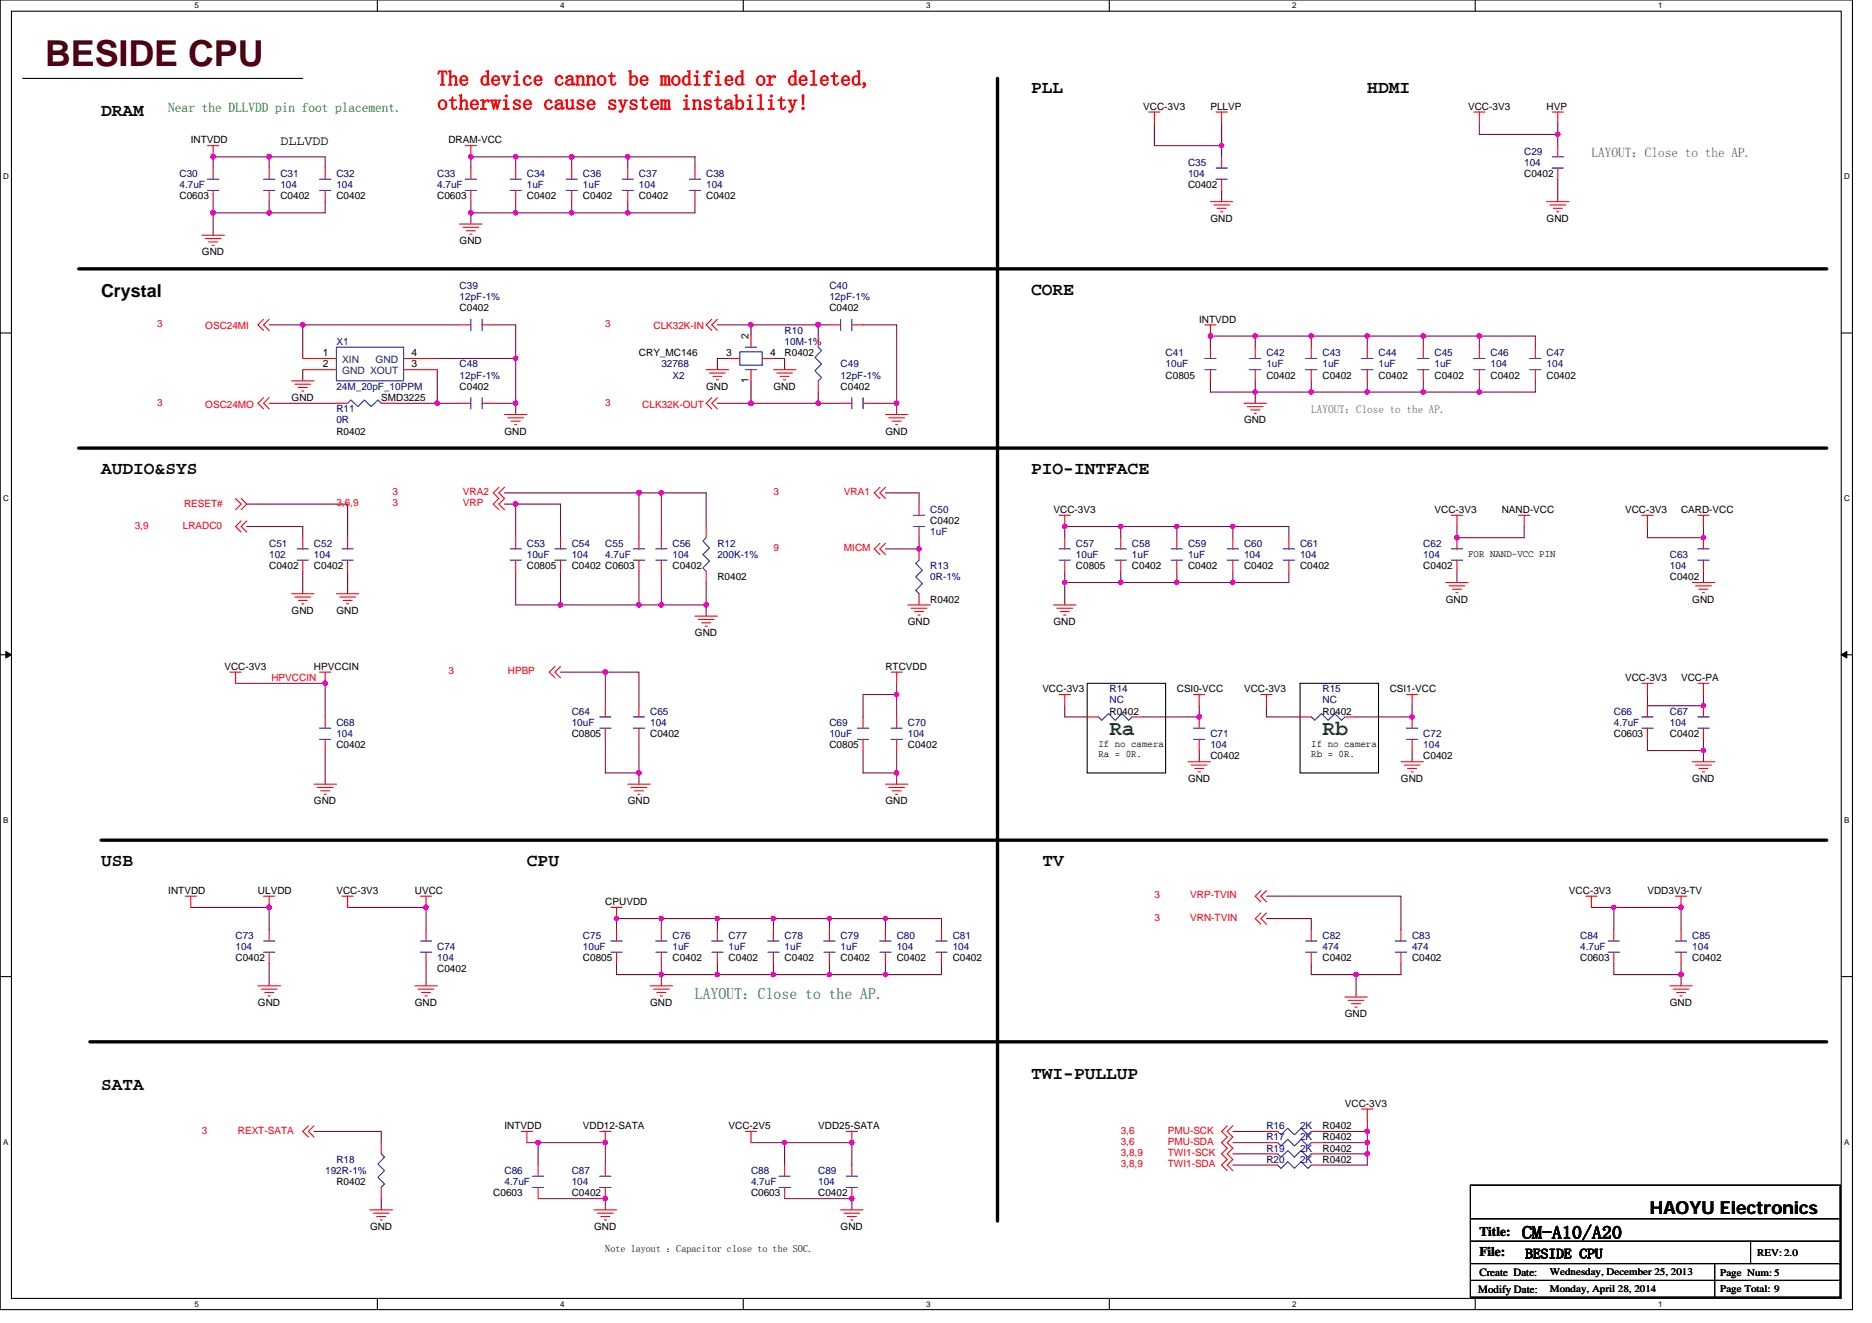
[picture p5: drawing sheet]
<svg xmlns="http://www.w3.org/2000/svg" width="297mm" height="210mm" viewBox="0 0 297 210" stroke-linecap="round" stroke-linejoin="round" font-family="sans-serif">
<path d="M0 0h293.9v207.9h-293.9zM1.8 1.8h290.4v204.3h-290.4z" fill="none" stroke="#000" stroke-width=".17"/>
<g fill="#fff">
<path d="M30.8 .2h.7v1.4h-.7z"/>
<path d="M30.8 206.3h.7v1.4h-.7z"/>
</g>
<path d="M59.9 0v1.8M59.9 206.1v1.8" fill="none" stroke="#000" stroke-width=".17"/>
<g fill="#fff">
<path d="M88.9 .2h.7v1.4h-.7z"/>
<path d="M88.9 206.3h.7v1.4h-.7z"/>
</g>
<path d="M117.9 0v1.8M117.9 206.1v1.8" fill="none" stroke="#000" stroke-width=".17"/>
<g fill="#fff">
<path d="M147 .2h.7v1.4h-.7z"/>
<path d="M147 206.3h.7v1.4h-.7z"/>
</g>
<path d="M176 0v1.8M176 206.1v1.8" fill="none" stroke="#000" stroke-width=".17"/>
<g fill="#fff">
<path d="M205 .2h.7v1.4h-.7z"/>
<path d="M205 206.3h.7v1.4h-.7z"/>
</g>
<path d="M234.1 0v1.8M234.1 206.1v1.8" fill="none" stroke="#000" stroke-width=".17"/>
<g fill="#fff">
<path d="M263.1 .2h.7v1.4h-.7z"/>
<path d="M263.1 206.3h.7v1.4h-.7z"/>
<path d="M.5 27.3h.9v1.4h-.9z"/>
<path d="M292.6 27.3h.9v1.4h-.9z"/>
<path d="M.5 78.4h.9v1.4h-.9z"/>
<path d="M292.6 78.4h.9v1.4h-.9z"/>
</g>
<path d="M0 52.9h1.8M292.2 52.9h1.7" fill="none" stroke="#000" stroke-width=".17"/>
<g fill="#fff">
<path d="M.5 129.5h.8v1.4h-.8z"/>
<path d="M292.6 129.5h.9v1.4h-.9z"/>
</g>
<path d="M0 103.9h1.8M292.2 103.9h1.7" fill="none" stroke="#000" stroke-width=".17"/>
<path d="M.9 103.4l.9 .5-.9 .5zM292.2 103.9l.8-.5v1z" fill="#000" stroke="#000" stroke-width=".16"/>
<g fill="#fff">
<path d="M.5 180.5h.8v1.4h-.8z"/>
<path d="M292.6 180.5h.9v1.4h-.9z"/>
</g>
<path d="M3.6 12.4h44.4M172.5 108.5h12.5v14.2h-12.5zM206.3 108.5h12.4v14.2h-12.4zM0 155h1.8M292.2 155h1.7M233.3 193.4h58.7M233.3 197h58.7M233.3 188.1h58.7v17.8h-58.7zM277.8 197v3.6M233.3 200.6h58.7M233.3 203.2h58.7M272.1 200.6v5.3" fill="none" stroke="#000" stroke-width=".17"/>
<path d="M158.3 12.4v181.4M12.5 42.7h277.4M12.5 71.1h277.4M16 133.3h273.9M14.3 165.4h275.6" fill="none" stroke="#000" stroke-width=".53"/>
<g fill="none" stroke="#800040" stroke-width=".17">
<path d="M193.8 19.6v3.5h-10.6v-3.5M234.7 19.6v1.7h12.5M247.2 19.6v1.7M33.8 33.8v3.5M33.8 33.8h8.9M33.8 32v1.8M42.7 24.9h8.9v1.8M42.7 32v1.8M42.7 24.9v1.8M42.7 24.9h-8.9v1.8M51.6 32v1.8h-8.9M74.7 32v1.8"/>
<path d="M74.7 33.8v1.8M74.7 33.8h7.1M81.8 33.8h8.9M81.8 24.9v1.8M81.8 24.9h-7.1v1.8M81.8 32v1.8M81.8 24.9h8.9M90.7 24.9v1.8M90.7 32v1.8M90.7 33.8h8.9M90.7 24.9h8.9M99.6 24.9h10.7v1.8"/>
<path d="M99.6 24.9v1.8M99.6 32v1.8M110.3 32v1.8h-10.7M193.8 23.1v1.8M193.8 30.2v1.8M247.2 21.3v1.8M247.2 28.4v3.6M42.7 51.6h5.3M48 51.6h24.9M48 58.7v1.8M48 51.6v5.3M69.4 56.9h12.4"/>
<path d="M69.4 58.7v5.3M78.3 51.6h3.5v5.3M81.8 56.9v7.1M113.8 51.6h5.4M115.6 56.9h-1.8v1.8M119.2 51.6h10.6M119.2 51.6v1.7M122.7 56.9h1.8v1.8M129.8 51.6v1.7M129.8 51.6h1.8M136.9 51.6h5.4v12.4M192.1 55.1v-1.8h7.1v1.8"/>
<path d="M199.2 53.3h8.9M208.1 53.3h8.9M208.1 53.3v1.8M217 53.3h8.8M217 53.3v1.8M225.8 53.3v1.8M225.8 53.3h8.9M234.7 53.3v1.8M234.7 53.3h8.9v1.8M42.7 64h10.7M62.3 64h7.1M69.4 64h3.5"/>
<path d="M78.3 64h3.5M80 78.2h21.4M81.8 64v1.8M101.4 78.2h3.5M101.4 78.2v7.1M104.9 78.2h7.2v5.4M104.9 78.2v7.1M113.8 64h5.4M119.2 60.5v3.5M119.2 64h10.6M129.8 64h3.6M129.8 62.2v1.8"/>
<path d="M138.7 64h3.6M140.5 78.2h5.3v1.8M142.3 64v1.8M192.1 60.5v1.7h7.1M199.2 62.2v1.8M199.2 60.5v1.7M199.2 62.2h8.9M208.1 62.2h8.9M208.1 60.5v1.7M217 62.2h8.8M217 60.5v1.7M225.8 60.5v1.7"/>
<path d="M225.8 62.2h8.9M234.7 60.5v1.7M243.6 60.5v1.7h-8.9M39.2 83.6h8.8v1.7M39.2 80h16v5.3M48 90.7v3.5M55.2 90.7v3.5M80 80h1.8M81.8 80v5.3M81.8 90.7v5.3h7.1M81.8 80h7.1v5.3M88.9 96h12.5"/>
<path d="M88.9 90.7v5.3M101.4 90.7v5.3M101.4 96h3.5M104.9 96h7.2M104.9 90.7v5.3M112.1 92.5v3.5M112.1 96v1.8M145.8 85.3v1.8h-5.3M168.9 90.7v1.8M168.9 92.5v3.5M168.9 92.5h8.9M177.8 90.7v1.8"/>
<path d="M177.8 83.6h8.9M177.8 92.5h8.9M177.8 83.6v1.7M177.8 83.6h-8.9v1.7M186.7 83.6h8.9M186.7 92.5h8.9M186.7 83.6v1.7M186.7 90.7v1.8M195.6 83.6v1.7M195.6 90.7v1.8M195.6 83.6h8.9v1.7M204.5 90.7v1.8h-8.9"/>
<path d="M231.2 83.6v1.7h10.6v-1.7M231.2 90.7v1.8M261.4 83.6v1.7h8.9v-1.7M270.3 90.7v1.8M37.4 108.5h14.2v5.3M51.6 119.1v5.4M88.9 106.7h7.2M96.1 106.7h5.3v5.3M96.1 106.7v5.3M96.1 117.3v5.4h5.3M101.4 117.3v5.4M136.9 119.1v3.6h5.4"/>
<path d="M142.3 110.2v3.6M142.3 108.5v1.7M142.3 119.1v3.6M142.3 110.2h-5.4v3.6M168.9 112v1.8h3.6M190.3 119.1v1.8M190.3 112v1.8h-8.9M201 112v1.8h5.3M224.1 119.1v1.8M224.1 112v1.8h-8.9M261.4 117.3v1.8h8.9v-1.8M270.3 119.1v1.8"/>
<path d="M270.3 110.2v1.8h-8.9v-1.8M101.4 122.7v1.8M142.3 122.7v1.8M30.3 144h12.4v3.6M42.7 152.9v3.6M55.2 144h12.4v3.6M67.6 152.9v3.6M97.8 152.9v1.8h7.1M97.8 147.6v-1.8h7.1v1.8M104.9 152.9v1.8M104.9 145.8h8.9M104.9 154.7h8.9"/>
<path d="M104.9 154.7v1.8M113.8 145.8v1.8M113.8 152.9v1.8M113.8 145.8h8.9M113.8 154.7h8.9M122.7 145.8h8.9M122.7 145.8v1.8M122.7 152.9v1.8M122.7 154.7h8.9M131.6 145.8v1.8M131.6 152.9v1.8M131.6 154.7h8.9"/>
<path d="M131.6 145.8h8.9v1.8M140.5 152.9v1.8M140.5 145.8h8.9v1.8M149.4 152.9v1.8h-8.9M201 145.8h7.1v1.8M201 142.2h21.3v5.4M208.1 152.9v1.8h7.1M215.2 154.7v3.5M222.3 152.9v1.8h-7.1M252.5 144h3.6v3.6M256.1 144h10.6v3.6M256.1 152.9v1.8h10.6"/>
<path d="M266.7 154.7v1.8M266.7 152.9v1.8M49.8 179.6h10.7v1.8M195.6 179.6h5.4M209.8 179.6h7.2M217 177.8v1.8M217 179.6v1.8M60.5 190.2v1.8M83.6 181.4h1.8M85.4 181.4v3.5M85.4 190.2h10.7v1.8M85.4 181.4h10.7v3.5"/>
<path d="M119.2 181.4h5.3M124.5 190.2h10.7v1.8M124.5 181.4h10.7v3.5M124.5 181.4v3.5M195.6 183.1h5.4M195.6 181.4h5.4M195.6 184.9h5.4M209.8 183.1h7.2M209.8 181.4h7.2M217 181.4v1.7M217 183.1v1.8h-7.2"/>
</g>
<g fill="#f0f" stroke="#f0f" stroke-width=".17">
<circle cx="90.7" cy="33.8" r=".35"/>
<circle cx="99.6" cy="33.8" r=".35"/>
<circle cx="81.8" cy="33.8" r=".35"/>
<circle cx="112" cy="96" r=".35"/>
<circle cx="104.9" cy="96" r=".35"/>
<circle cx="90.7" cy="24.9" r=".35"/>
<circle cx="81.8" cy="24.9" r=".35"/>
<circle cx="42.7" cy="33.8" r=".35"/>
<circle cx="67.6" cy="144" r=".35"/>
<circle cx="101.4" cy="96" r=".35"/>
<circle cx="142.3" cy="64" r=".35"/>
<circle cx="119.2" cy="64" r=".35"/>
<circle cx="129.8" cy="51.5" r=".35"/>
<circle cx="119.2" cy="51.5" r=".35"/>
<circle cx="129.8" cy="64" r=".35"/>
<circle cx="104.9" cy="78.2" r=".35"/>
<circle cx="101.4" cy="78.2" r=".35"/>
<circle cx="42.7" cy="144" r=".35"/>
<circle cx="88.9" cy="96" r=".35"/>
<circle cx="51.6" cy="108.4" r=".35"/>
<circle cx="193.8" cy="23.1" r=".35"/>
<circle cx="234.7" cy="53.3" r=".35"/>
<circle cx="216.9" cy="53.3" r=".35"/>
<circle cx="208.1" cy="53.3" r=".35"/>
<circle cx="225.8" cy="53.3" r=".35"/>
<circle cx="199.2" cy="53.3" r=".35"/>
<circle cx="234.7" cy="62.2" r=".35"/>
<circle cx="225.8" cy="62.2" r=".35"/>
<circle cx="216.9" cy="62.2" r=".35"/>
<circle cx="208.1" cy="62.2" r=".35"/>
<circle cx="199.2" cy="62.2" r=".35"/>
<circle cx="33.8" cy="33.8" r=".35"/>
<circle cx="42.7" cy="24.9" r=".35"/>
<circle cx="33.8" cy="24.9" r=".35"/>
<circle cx="186.7" cy="83.6" r=".35"/>
<circle cx="195.6" cy="83.6" r=".35"/>
<circle cx="168.9" cy="83.6" r=".35"/>
<circle cx="177.8" cy="83.6" r=".35"/>
<circle cx="168.9" cy="92.4" r=".35"/>
<circle cx="195.6" cy="92.4" r=".35"/>
<circle cx="177.8" cy="92.4" r=".35"/>
<circle cx="186.7" cy="92.4" r=".35"/>
<circle cx="99.6" cy="24.9" r=".35"/>
<circle cx="81.8" cy="80" r=".35"/>
<circle cx="122.7" cy="145.8" r=".35"/>
<circle cx="113.8" cy="145.8" r=".35"/>
<circle cx="104.9" cy="145.8" r=".35"/>
<circle cx="122.7" cy="154.7" r=".35"/>
<circle cx="113.8" cy="154.7" r=".35"/>
<circle cx="104.9" cy="154.7" r=".35"/>
<circle cx="140.5" cy="145.8" r=".35"/>
<circle cx="140.5" cy="154.7" r=".35"/>
<circle cx="131.6" cy="154.7" r=".35"/>
<circle cx="131.6" cy="145.8" r=".35"/>
<circle cx="266.7" cy="154.7" r=".35"/>
<circle cx="266.7" cy="144" r=".35"/>
<circle cx="256.1" cy="144" r=".35"/>
<circle cx="81.8" cy="56.9" r=".35"/>
<circle cx="69.4" cy="64" r=".35"/>
<circle cx="48" cy="51.5" r=".35"/>
<circle cx="81.8" cy="64" r=".35"/>
<circle cx="97.8" cy="145.8" r=".35"/>
<circle cx="192.1" cy="53.3" r=".35"/>
<circle cx="74.7" cy="24.9" r=".35"/>
<circle cx="74.7" cy="33.8" r=".35"/>
<circle cx="231.2" cy="85.3" r=".35"/>
<circle cx="142.3" cy="110.2" r=".35"/>
<circle cx="142.3" cy="122.7" r=".35"/>
<circle cx="96" cy="106.7" r=".35"/>
<circle cx="101.4" cy="122.7" r=".35"/>
<circle cx="145.8" cy="87.1" r=".35"/>
<circle cx="216.9" cy="183.1" r=".35"/>
<circle cx="190.3" cy="113.8" r=".35"/>
<circle cx="216.9" cy="179.6" r=".35"/>
<circle cx="216.9" cy="181.3" r=".35"/>
<circle cx="247.2" cy="21.3" r=".35"/>
<circle cx="135.2" cy="190.2" r=".35"/>
<circle cx="135.2" cy="181.3" r=".35"/>
<circle cx="124.5" cy="181.3" r=".35"/>
<circle cx="96" cy="190.2" r=".35"/>
<circle cx="96" cy="181.3" r=".35"/>
<circle cx="85.4" cy="181.3" r=".35"/>
<circle cx="224.1" cy="113.8" r=".35"/>
<circle cx="215.2" cy="154.7" r=".35"/>
<circle cx="270.3" cy="119.1" r=".35"/>
<circle cx="270.3" cy="112" r=".35"/>
<circle cx="270.3" cy="85.3" r=".35"/>
</g>
<g fill="none" stroke="#f00" stroke-width=".17">
<path d="M182.3 17.8h1.8M183.2 17.8v1.8M193 17.8h1.7M193.8 17.8v1.8M233.8 17.8h1.8M234.7 17.8v1.8M246.3 17.8h1.8M247.2 17.8v1.8M32 37.3h3.6M32.6 37.9h2.5M32.9 23.1h1.8M33.1 38.4h1.4"/>
<path d="M33.7 38.9h.3M33.8 23.1v1.8M33.8 30.2v1.8M33.8 26.7v1.7M42.7 30.2v1.8M42.7 26.7v1.7M51.6 30.2v1.8M51.6 26.7v1.7M72.9 35.6h3.6M73.5 36.1h2.5M73.8 23.1h1.8M74 36.6h1.4"/>
<path d="M74.5 37.2h.4M74.7 23.1v1.8M74.7 30.2v1.8M74.7 26.7v1.7M81.8 30.2v1.8M81.8 26.7v1.7M90.7 30.2v1.8M90.7 26.7v1.7M99.6 30.2v1.8M99.6 26.7v1.7M110.3 30.2v1.8M110.3 26.7v1.7"/>
<path d="M192.1 32h3.5M192.6 32.5h2.5M193.1 33.1h1.5M193.7 33.6h.3M193.8 28.4v1.8M193.8 24.9v1.8M245.4 32h3.6M245.9 32.5h2.5M246.5 33.1h1.4M247 33.6h.4M247.2 26.7v1.7M247.2 23.1v1.8"/>
<path d="M41.8 50.7l-.9 .9 .9 .9M42.7 50.7l-.9 .9 .9 .9M48 56.9h5.4M48 58.7h5.4M64 58.7h5.4M64 56.9h5.4M72.9 51.6h1.8M76.5 51.6h1.8M112.1 58.7h3.5M112.6 59.2h2.5M112.9 50.7l-.8 .9 .8 .9M113.1 59.7h1.5"/>
<path d="M113.8 50.7l-.9 .9 .9 .9M115.6 56.9h1.8M119.2 58.7v1.8M119.2 53.3v1.8M120.9 56.9h1.8M122.7 58.7h3.6M123.3 59.2h2.4M123.8 59.7h1.4M129.8 53.3v1.8M131.6 51.6h1.8M135.2 51.6h1.7M191.2 51.6h1.8"/>
<path d="M192.1 51.6v1.7M192.1 58.7v1.8M192.1 55.1v1.8M199.2 58.7v1.8M199.2 55.1v1.8M208.1 58.7v1.8M208.1 55.1v1.8M217 58.7v1.8M217 55.1v1.8M225.8 58.7v1.8M225.8 55.1v1.8M234.7 58.7v1.8"/>
<path d="M234.7 55.1v1.8M243.6 58.7v1.8M243.6 55.1v1.8M37.4 79.1l.9 .9-.9 .9M38.3 79.1l.9 .9-.9 .9M41.8 63.1l-.9 .9 .9 .9M42.7 63.1l-.9 .9 .9 .9M46.3 60.5h3.5M46.8 61h2.5M47.3 61.5h1.5M47.9 62.1h.3M53.4 64h1.8"/>
<path d="M60.5 64h1.8M72.9 64h1.8M76.5 64h1.8M79.2 77.3l-.9 .9 .9 .9-.9 .9 .9 .9M80 65.8h3.6M80 77.3l-.8 .9 .8 .9-.8 .9 .8 .9M80.6 66.3h2.5M81.1 66.8h1.4M81.7 67.4h.3M112.9 63.1l-.8 .9 .8 .9M113.7 60.3h.3M113.8 63.1l-.9 .9 .9 .9"/>
<path d="M124.3 60.3h.4M129.8 60.5v1.7M133.4 64h1.8M136.9 64h1.8M139.6 77.3l-.9 .9 .9 .9M140.5 77.3l-.9 .9 .9 .9M140.5 65.8h3.6M141 66.3h2.5M141.6 66.8h1.4M142.1 67.4h.3M197.4 64h3.6M197.9 64.5h2.5"/>
<path d="M198.5 65.1h1.4M199 65.6h.3M38.3 82.7l-.9 .9 .9 .9M39.2 82.7l-.9 .9 .9 .9M46.3 94.2h3.5M46.8 94.8h2.5M47.3 95.3h1.5M47.9 95.8h.3M48 88.9v1.8M48 85.3v1.8M53.4 94.2h3.5M53.9 94.8h2.5"/>
<path d="M54.4 95.3h1.5M55 95.8h.3M55.2 88.9v1.8M55.2 85.3v1.8M81.8 88.9v1.8M81.8 85.3v1.8M88.9 88.9v1.8M88.9 85.3v1.8M101.4 88.9v1.8M101.4 85.3v1.8M104.9 88.9v1.8M104.9 85.3v1.8"/>
<path d="M110.3 97.8h3.5M110.8 98.3h2.5M111.3 98.8h1.5M111.9 99.4h.3M112.1 90.7v1.8M112.1 83.6v1.7M139.6 86.2l-.9 .9 .9 .9M140.5 86.2l-.9 .9 .9 .9M144.1 96h3.5M144.6 96.5h2.5M145.1 97.1h1.5M145.7 97.6h.3"/>
<path d="M145.8 94.2v1.8M145.8 87.1v1.8M145.8 83.6v1.7M145.8 80v1.8M167.2 96h3.5M167.7 96.5h2.5M168.1 81.8h1.7M168.2 97.1h1.5M168.8 97.6h.3M168.9 81.8v1.8M168.9 88.9v1.8M168.9 85.3v1.8"/>
<path d="M177.8 88.9v1.8M177.8 85.3v1.8M186.7 88.9v1.8M186.7 85.3v1.8M195.6 88.9v1.8M195.6 85.3v1.8M204.5 88.9v1.8M204.5 85.3v1.8M229.4 92.5h3.6M229.9 93h2.5M230.3 81.8h1.8M230.5 93.5h1.4"/>
<path d="M231 94.1h.3M231.2 81.8v1.8M231.2 88.9v1.8M231.2 85.3v1.8M241 81.8h1.7M241.8 81.8v1.8M260.5 81.8h1.8M261.4 81.8v1.8M268.5 92.5h3.6M269 93h2.5M269.4 81.8h1.8M269.6 93.5h1.4"/>
<path d="M270.1 94.1h.4M270.3 81.8v1.8M270.3 88.9v1.8M270.3 85.3v1.8M36.5 106.7h1.8M37.4 106.7v1.8M50.7 106.7h1.8M51.6 106.7v1.8M51.6 117.3v1.8M51.6 113.8v1.8M88.1 105.8l-.9 .9 .9 .9M88.9 105.8l-.8 .9 .8 .9"/>
<path d="M96.1 115.6v1.7M96.1 112v1.8M101.4 115.6v1.7M101.4 112v1.8M136.9 117.3v1.8M136.9 113.8v1.8M141.4 106.7h1.8M142.3 106.7v1.8M142.3 117.3v1.8M142.3 113.8v1.8M168.1 110.2h1.7M168.9 110.2v1.8"/>
<path d="M172.5 113.8h1.8M179.6 113.8h1.8M189.4 110.2h1.8M190.3 110.2v1.8M190.3 117.3v1.8M190.3 113.8v1.8M200.1 110.2h1.7M201 110.2v1.8M206.3 113.8h1.8M213.4 113.8h1.8M223.2 110.2h1.8M224.1 110.2v1.8"/>
<path d="M224.1 117.3v1.8M224.1 113.8v1.8M260.5 108.5h1.8M261.4 108.5v1.7M261.4 115.6v1.7M261.4 112v1.8M269.4 108.5h1.8M270.3 108.5v1.7M270.3 115.6v1.7M270.3 112v1.8M49.8 124.5h3.6M50.4 125h2.4"/>
<path d="M50.9 125.5h1.4M51.4 126.1h.4M99.6 124.5h3.6M100.1 125h2.5M100.7 125.5h1.4M101.2 126.1h.4M140.5 124.5h3.6M141 125h2.5M141.6 125.5h1.4M142.1 126.1h.3M188.5 120.9h3.6M189 121.4h2.5"/>
<path d="M189.6 122h1.4M190.1 122.5h.4M222.3 120.9h3.5M222.8 121.4h2.5M223.3 122h1.5M223.9 122.5h.3M268.5 120.9h3.6M269 121.4h2.5M269.6 122h1.4M270.1 122.5h.4M29.4 142.2h1.8M30.3 142.2v1.8"/>
<path d="M40.9 156.5h3.6M41.5 157h2.5M41.8 142.2h1.8M42 157.5h1.4M42.5 158.1h.4M42.7 142.2v1.8M42.7 151.1v1.8M42.7 147.6v1.8M54.3 142.2h1.7M55.2 142.2v1.8M65.8 156.5h3.6M66.4 157h2.5"/>
<path d="M66.7 142.2h1.8M66.9 157.5h1.4M67.4 158.1h.4M67.6 142.2v1.8M67.6 151.1v1.8M67.6 147.6v1.8M96.9 144h1.8M97.8 144v1.8M97.8 151.1v1.8M97.8 147.6v1.8M103.2 156.5h3.5M103.7 157h2.5"/>
<path d="M104.2 157.5h1.5M104.8 158.1h.3M104.9 151.1v1.8M104.9 147.6v1.8M113.8 151.1v1.8M113.8 147.6v1.8M122.7 151.1v1.8M122.7 147.6v1.8M131.6 151.1v1.8M131.6 147.6v1.8M140.5 151.1v1.8M140.5 147.6v1.8"/>
<path d="M149.4 151.1v1.8M149.4 147.6v1.8M200.1 141.4l-.9 .8 .9 .9M200.1 144.9l-.9 .9 .9 .9M201 141.4l-.9 .8 .9 .9M201 144.9l-.9 .9 .9 .9M208.1 151.1v1.8M208.1 147.6v1.8M213.4 158.2h3.6M213.9 158.8h2.5M214.5 159.3h1.4M215 159.9h.3"/>
<path d="M222.3 151.1v1.8M222.3 147.6v1.8M251.6 142.2h1.8M252.5 142.2v1.8M256.1 151.1v1.8M256.1 147.6v1.8M265 156.5h3.5M265.5 157h2.5M265.8 142.2h1.8M266 157.5h1.5M266.6 158.1h.3M266.7 142.2v1.8"/>
<path d="M266.7 151.1v1.8M266.7 147.6v1.8M48.9 178.7l-.9 .9 .9 .9M49.8 178.7l-.9 .9 .9 .9M82.7 179.6h1.8M83.6 179.6v1.8M95.2 179.6h1.7M96.1 179.6v1.8M118.3 179.6h1.8M119.2 179.6v1.8M134.3 179.6h1.8M135.2 179.6v1.8"/>
<path d="M194.7 178.7l-.9 .9 .9 .9-.9 .9 .9 .8-.9 .9 .9 .9-.9 .9 .9 .9M195.6 178.7l-.9 .9 .9 .9-.9 .9 .9 .8-.9 .9 .9 .9-.9 .9 .9 .9M201 179.6h1.7M208.1 179.6h1.7M216.1 176h1.7M217 176v1.8M58.7 192h3.6M59.2 192.6h2.5M59.8 193.1h1.4M60.3 193.6h.4M60.5 181.4v1.7M60.5 188.5v1.7"/>
<path d="M85.4 188.5v1.7M85.4 184.9v1.8M94.3 192h3.5M94.8 192.6h2.5M95.3 193.1h1.5M95.9 193.6h.3M96.1 188.5v1.7M96.1 184.9v1.8M124.5 188.5v1.7M124.5 184.9v1.8M133.4 192h3.5M133.9 192.6h2.5"/>
<path d="M134.4 193.1h1.5M135 193.6h.3M135.2 188.5v1.7M135.2 184.9v1.8M201 184.9h1.7M201 181.4h1.7M201 183.1h1.7M208.1 184.9h1.7M208.1 181.4h1.7M208.1 183.1h1.7"/>
</g>
<g fill="none" stroke="#00f" stroke-width=".17">
<path d="M32.9 30.2h1.8M32.9 28.4h1.8M41.8 30.2h1.8M41.8 28.4h1.8M50.7 30.2h1.8M50.7 28.4h1.8M73.8 30.2h1.8M73.8 28.4h1.8M80.9 30.2h1.8M80.9 28.4h1.8M89.8 30.2h1.8M89.8 28.4h1.8"/>
<path d="M98.7 30.2h1.8M98.7 28.4h1.8M109.4 30.2h1.8M109.4 28.4h1.8M193 28.4h1.7M193 26.7h1.7M246.3 26.7h1.8M246.3 24.9h1.8M53.4 55.1h10.6v5.4h-10.6zM74.7 50.7v1.8M76.5 50.7v1.8M117.4 55.8h3.5v2.2h-3.5z"/>
<path d="M118.3 58.7h1.8M118.3 55.1h1.8M129.8 55.1l.6 .5-1.1 1.1 1.1 1.1-1.1 1 1.1 1.1-.6 .6M133.4 50.7v1.8M135.2 50.7v1.8M191.2 58.7h1.8M191.2 56.9h1.8M198.3 58.7h1.8M198.3 56.9h1.8M207.2 58.7h1.8M207.2 56.9h1.8M216.1 58.7h1.7"/>
<path d="M216.1 56.9h1.7M225 58.7h1.7M225 56.9h1.7M233.8 58.7h1.8M233.8 56.9h1.8M242.7 58.7h1.8M242.7 56.9h1.8M55.2 64l.5-.5 1.1 1 1-1 1.1 1 1.1-1 .5 .5M74.7 63.1v1.8M76.5 63.1v1.8M135.2 63.1v1.8M136.9 63.1v1.8"/>
<path d="M47.2 88.9h1.7M47.2 87.1h1.7M54.3 88.9h1.7M54.3 87.1h1.7M80.9 88.9h1.8M80.9 87.1h1.8M88.1 88.9h1.7M88.1 87.1h1.7M100.5 88.9h1.8M100.5 87.1h1.8M104.1 88.9h1.7M104.1 87.1h1.7"/>
<path d="M112.1 85.3l-.6 .6 1.1 1.1-1.1 1 1.1 1.1-1.1 1 .6 .6M144.9 83.6h1.8M144.9 81.8h1.8M145.8 88.9l-.5 .5 1.1 1.1-1.1 1.1 1.1 1-1.1 1.1 .5 .5M168.1 88.9h1.7M168.1 87.1h1.7M177 88.9h1.7M177 87.1h1.7M185.8 88.9h1.8M185.8 87.1h1.8M194.7 88.9h1.8M194.7 87.1h1.8"/>
<path d="M203.6 88.9h1.8M203.6 87.1h1.8M230.3 88.9h1.8M230.3 87.1h1.8M269.4 88.9h1.8M269.4 87.1h1.8M50.7 117.3h1.8M50.7 115.6h1.8M95.2 115.6h1.7M95.2 113.8h1.7M100.5 115.6h1.8M100.5 113.8h1.8"/>
<path d="M136.1 117.3h1.7M136.1 115.6h1.7M141.4 117.3h1.8M141.4 115.6h1.8M174.3 113.8l.5 .5 1.1-1 1.1 1 1-1 1.1 1 .5-.5M189.4 117.3h1.8M189.4 115.6h1.8M208.1 113.8l.5 .5 1.1-1 1 1 1.1-1 1.1 1 .5-.5M223.2 117.3h1.8M223.2 115.6h1.8M260.5 115.6h1.8M260.5 113.8h1.8"/>
<path d="M269.4 115.6h1.8M269.4 113.8h1.8M41.8 151.1h1.8M41.8 149.4h1.8M66.7 151.1h1.8M66.7 149.4h1.8M96.9 151.1h1.8M96.9 149.4h1.8M104.1 151.1h1.7M104.1 149.4h1.7M112.9 151.1h1.8M112.9 149.4h1.8"/>
<path d="M121.8 151.1h1.8M121.8 149.4h1.8M130.7 151.1h1.8M130.7 149.4h1.8M139.6 151.1h1.8M139.6 149.4h1.8M148.5 151.1h1.8M148.5 149.4h1.8M207.2 151.1h1.8M207.2 149.4h1.8M221.4 151.1h1.8M221.4 149.4h1.8"/>
<path d="M255.2 151.1h1.8M255.2 149.4h1.8M265.9 151.1h1.7M265.9 149.4h1.7M202.7 179.6l.6 .5 1-1.1 1.1 1.1 1.1-1.1 1 1.1 .6-.5M60.5 183.1l.5 .6-1 1 1 1.1-1 1.1 1 1-.5 .6M84.5 188.5h1.8M84.5 186.7h1.8M95.2 188.5h1.7M95.2 186.7h1.7M123.6 188.5h1.8M123.6 186.7h1.8"/>
<path d="M134.3 188.5h1.8M134.3 186.7h1.8M202.7 184.9l.6 .5 1-1 1.1 1 1.1-1 1 1 .6-.5M202.7 181.4l.6 .5 1-1.1 1.1 1.1 1.1-1.1 1 1.1 .6-.5M202.7 183.1l.6 .6 1-1.1 1.1 1.1 1.1-1.1 1 1.1 .6-.6"/>
</g>
<text font-size="5.7" fill="#400000" x="7.2" y="10.5">BESIDE CPU</text>
<g font-size="3.4" fill="#f00">
<text x="69.4" y="13.6">The device cannot be modified or deleted,</text>
<text x="69.4" y="17.4">otherwise cause system instability!</text>
</g>
<g font-size="3.4" fill="#008000">
<text x="176.1" y="116.6">Ra</text>
<text x="209.8" y="116.6">Rb</text>
</g>
<g font-size="2.8">
<text x="163.6" y="14.8">PLL</text>
<text x="217" y="14.8">HDMI</text>
<text x="16" y="18.4">DRAM</text>
<text x="16" y="47.1">Crystal</text>
<text x="163.6" y="46.8">CORE</text>
<text x="16" y="75.2">AUDIO&amp;SYS</text>
<text x="163.6" y="75.2">PIO-INTFACE</text>
<text x="16" y="137.5">USB</text>
<text x="83.6" y="137.5">CPU</text>
<text x="165.4" y="137.5">TV</text>
<text x="16" y="173">SATA</text>
<text x="163.6" y="171.3">TWI-PULLUP</text>
<text x="241.5" y="196.6">CM-A10/A20</text>
<text x="261.8" y="192.7">HAOYU Electronics</text>
</g>
<text font-size="2.5" fill="#008040" x="110.3" y="158.6">LAYOUT：Close to the AP.</text>
<text font-size="2.1" fill="#008000" x="26.7" y="17.8">Near the DLLVDD pin foot placement.</text>
<g font-size="2.1">
<text x="44.5" y="23">DLLVDD</text>
<text x="234.7" y="196.1">Title:</text>
<text x="234.7" y="199.3">File:</text>
<text x="242" y="199.7">BESIDE CPU</text>
</g>
<text font-size="2.1" fill="#808000" x="252.5" y="24.9">LAYOUT：Close to the AP.</text>
<text font-size="1.8" fill="#808000" x="208.1" y="65.5">LAYOUT：Close to the AP.</text>
<g font-size="1.8">
<text x="234.7" y="202.5">Create Date:</text>
<text x="234.6" y="205.1">Modify Date:</text>
</g>
<g font-size="1.6">
<text x="181.4" y="17.4">VCC-3V3</text>
<text x="192.1" y="17.4">PLLVP</text>
<text x="233" y="17.4">VCC-3V3</text>
<text x="245.4" y="17.4">HVP</text>
<text x="30.3" y="22.8">INTVDD</text>
<text x="71.2" y="22.8">DRAM-VCC</text>
<text x="188.5" y="29.9">C0402</text>
<text x="241.8" y="28.1">C0402</text>
<text x="28.5" y="31.6">C0603</text>
<text x="44.5" y="31.6">C0402</text>
<text x="53.4" y="31.6">C0402</text>
<text x="69.4" y="31.6">C0603</text>
<text x="83.6" y="31.6">C0402</text>
<text x="92.5" y="31.6">C0402</text>
<text x="101.4" y="31.6">C0402</text>
<text x="112.1" y="31.6">C0402</text>
<text x="192.1" y="35.2">GND</text>
<text x="245.4" y="35.2">GND</text>
<text x="32" y="40.5">GND</text>
<text x="72.9" y="38.8">GND</text>
<text x="72.9" y="49.4">C0402</text>
<text x="118.8" y="53.9" transform="rotate(-90 118.8 53.9)">2</text>
<text x="131.6" y="49.4">C0402</text>
<text x="190.3" y="51.2">INTVDD</text>
<text x="51.2" y="56.5">1</text>
<text x="51.2" y="58.3">2</text>
<text x="65.3" y="58.3">3</text>
<text x="65.3" y="56.5">4</text>
<text x="101.4" y="56.5">CRY_MC146</text>
<text x="115.2" y="56.5">3</text>
<text x="122.2" y="56.5">4</text>
<text x="124.5" y="56.5">R0402</text>
<text x="46.3" y="63.6">GND</text>
<text x="60.5" y="63.6">SMD3225</text>
<text x="72.9" y="61.9">C0402</text>
<text x="112.1" y="61.9">GND</text>
<text x="118.8" y="60.8" transform="rotate(-90 118.8 60.8)">1</text>
<text x="122.7" y="61.9">GND</text>
<text x="133.4" y="61.9">C0402</text>
<text x="185" y="60.1">C0805</text>
<text x="201" y="60.1">C0402</text>
<text x="209.8" y="60.1">C0402</text>
<text x="218.7" y="60.1">C0402</text>
<text x="227.6" y="60.1">C0402</text>
<text x="236.5" y="60.1">C0402</text>
<text x="245.4" y="60.1">C0402</text>
<text x="53.4" y="69">R0402</text>
<text x="80" y="69">GND</text>
<text x="140.5" y="69">GND</text>
<text x="197.4" y="67.2">GND</text>
<text x="147.6" y="83.2">C0402</text>
<text x="167.2" y="81.4">VCC-3V3</text>
<text x="227.6" y="81.4">VCC-3V3</text>
<text x="238.3" y="81.4">NAND-VCC</text>
<text x="257.8" y="81.4">VCC-3V3</text>
<text x="266.7" y="81.4">CARD-VCC</text>
<text x="233" y="88.4">FOR NAND-VCC PIN</text>
<text x="42.7" y="90.3">C0402</text>
<text x="49.8" y="90.3">C0402</text>
<text x="83.6" y="90.3">C0805</text>
<text x="90.7" y="90.3">C0402 C0603</text>
<text x="106.7" y="90.3">C0402</text>
<text x="113.8" y="92.1">R0402</text>
<text x="147.6" y="95.7">R0402</text>
<text x="170.7" y="90.3">C0805</text>
<text x="179.6" y="90.3">C0402</text>
<text x="188.5" y="90.3">C0402</text>
<text x="197.4" y="90.3">C0402</text>
<text x="206.3" y="90.3">C0402</text>
<text x="225.8" y="90.3">C0402</text>
<text x="229.4" y="95.7">GND</text>
<text x="265" y="92.1">C0402</text>
<text x="268.5" y="95.7">GND</text>
<text x="46.3" y="97.4">GND</text>
<text x="53.4" y="97.4">GND</text>
<text x="110.3" y="101">GND</text>
<text x="144.1" y="99.2">GND</text>
<text x="167.2" y="99.2">GND</text>
<text x="35.6" y="106.3">VCC-3V3</text>
<text x="49.8" y="106.3">HPVCCIN</text>
<text x="140.5" y="106.3">RTCVDD</text>
<text x="165.4" y="109.9">VCC-3V3</text>
<text x="176.1" y="113.4">R0402</text>
<text x="186.7" y="109.9">CSI0-VCC</text>
<text x="197.4" y="109.9">VCC-3V3</text>
<text x="209.8" y="113.4">R0402</text>
<text x="220.5" y="109.9">CSI1-VCC</text>
<text x="257.8" y="108.1">VCC-3V3</text>
<text x="266.7" y="108.1">VCC-PA</text>
<text x="53.4" y="118.8">C0402</text>
<text x="90.7" y="117">C0805</text>
<text x="103.2" y="117">C0402</text>
<text x="131.6" y="118.8">C0805</text>
<text x="144.1" y="118.8">C0402</text>
<text x="174.3" y="118.6">If no camera</text>
<text x="208.1" y="118.6">If no camera</text>
<text x="256.1" y="117">C0603</text>
<text x="265" y="117">C0402</text>
<text x="174.3" y="120.2">Ra = 0R.</text>
<text x="188.5" y="124.1">GND</text>
<text x="192.1" y="120.5">C0402</text>
<text x="208.1" y="120.2">Rb = 0R.</text>
<text x="222.3" y="124.1">GND</text>
<text x="225.8" y="120.5">C0402</text>
<text x="268.5" y="124.1">GND</text>
<text x="49.8" y="127.7">GND</text>
<text x="99.6" y="127.7">GND</text>
<text x="140.5" y="127.7">GND</text>
<text x="26.7" y="141.9">INTVDD</text>
<text x="40.9" y="141.9">ULVDD</text>
<text x="53.4" y="141.9">VCC-3V3</text>
<text x="65.8" y="141.9">UVCC</text>
<text x="96.1" y="143.7">CPUVDD</text>
<text x="249" y="141.9">VCC-3V3</text>
<text x="261.4" y="141.9">VDD3V3-TV</text>
<text x="37.4" y="152.5">C0402</text>
<text x="69.4" y="154.3">C0402</text>
<text x="92.5" y="152.5">C0805</text>
<text x="106.7" y="152.5">C0402</text>
<text x="115.6" y="152.5">C0402</text>
<text x="124.5" y="152.5">C0402</text>
<text x="133.4" y="152.5">C0402</text>
<text x="142.3" y="152.5">C0402</text>
<text x="151.2" y="152.5">C0402</text>
<text x="209.8" y="152.5">C0402</text>
<text x="224.1" y="152.5">C0402</text>
<text x="250.7" y="152.5">C0603</text>
<text x="268.5" y="152.5">C0402</text>
<text x="40.9" y="159.7">GND</text>
<text x="65.8" y="159.7">GND</text>
<text x="103.2" y="159.7">GND</text>
<text x="213.4" y="161.4">GND</text>
<text x="265" y="159.7">GND</text>
<text x="80" y="179.2">INTVDD</text>
<text x="92.5" y="179.2">VDD12-SATA</text>
<text x="115.6" y="179.2">VCC-2V5</text>
<text x="129.8" y="179.2">VDD25-SATA</text>
<text x="209.8" y="179.2">R0402</text>
<text x="213.4" y="175.7">VCC-3V3</text>
<text x="209.8" y="184.6">R0402</text>
<text x="209.8" y="181">R0402</text>
<text x="209.8" y="182.8">R0402</text>
<text x="53.4" y="188.1">R0402</text>
<text x="78.3" y="189.9">C0603</text>
<text x="90.7" y="189.9">C0402</text>
<text x="119.2" y="189.9">C0603</text>
<text x="129.8" y="189.9">C0402</text>
<text x="58.7" y="195.2">GND</text>
<text x="94.3" y="195.2">GND</text>
<text x="133.4" y="195.2">GND</text>
<text x="96.1" y="198.7">Note layout ：Capacitor close to the SOC.</text>
<text x="245.9" y="202.3">Wednesday, December 25, 2013</text>
<text x="273" y="202.5">Page Num: 5</text>
<text x="278.8" y="199.3">REV: 2.0</text>
<text x="245.9" y="205">Monday, April 28, 2014</text>
<text x="273" y="205">Page Total: 9</text>
</g>
<g font-size="1.6" fill="#000080">
<text x="28.5" y="28.1">C30</text>
<text x="28.5" y="29.9">4.7uF</text>
<text x="44.5" y="28.1">C31</text>
<text x="44.5" y="29.9">104</text>
<text x="53.4" y="28.1">C32</text>
<text x="53.4" y="29.9">104</text>
<text x="69.4" y="28.1">C33</text>
<text x="69.4" y="29.9">4.7uF</text>
<text x="83.6" y="28.1">C34</text>
<text x="83.6" y="29.9">1uF</text>
<text x="92.5" y="28.1">C36</text>
<text x="92.5" y="29.9">1uF</text>
<text x="101.4" y="28.1">C37</text>
<text x="101.4" y="29.9">104</text>
<text x="112.1" y="28.1">C38</text>
<text x="112.1" y="29.9">104</text>
<text x="188.5" y="26.3">C35</text>
<text x="188.5" y="28.1">104</text>
<text x="241.8" y="24.5">C29</text>
<text x="241.8" y="26.3">104</text>
<text x="72.9" y="45.9">C39</text>
<text x="72.9" y="47.6">12pF-1%</text>
<text x="131.6" y="45.9">C40</text>
<text x="131.6" y="47.6">12pF-1%</text>
<text x="124.5" y="53">R10</text>
<text x="53.4" y="54.8">X1</text>
<text x="72.9" y="58.3">C48</text>
<text x="104.9" y="58.3">32768</text>
<text x="124.5" y="54.8">10M-1%</text>
<text x="133.4" y="58.3">C49</text>
<text x="185" y="56.5">C41</text>
<text x="185" y="58.3">10uF</text>
<text x="201" y="56.5">C42</text>
<text x="201" y="58.3">1uF</text>
<text x="209.8" y="56.5">C43</text>
<text x="209.8" y="58.3">1uF</text>
<text x="218.7" y="56.5">C44</text>
<text x="218.7" y="58.3">1uF</text>
<text x="227.6" y="56.5">C45</text>
<text x="227.6" y="58.3">1uF</text>
<text x="236.5" y="56.5">C46</text>
<text x="236.5" y="58.3">104</text>
<text x="245.4" y="56.5">C47</text>
<text x="245.4" y="58.3">104</text>
<text x="53.4" y="61.9">24M_20pF_10PPM</text>
<text x="53.4" y="65.4">R11</text>
<text x="72.9" y="60.1">12pF-1%</text>
<text x="106.7" y="60.1">X2</text>
<text x="133.4" y="60.1">12pF-1%</text>
<text x="53.4" y="67.2">0R</text>
<text x="147.6" y="81.4">C50</text>
<text x="42.7" y="86.8">C51</text>
<text x="42.7" y="88.5">102</text>
<text x="49.8" y="86.8">C52</text>
<text x="49.8" y="88.5">104</text>
<text x="83.6" y="86.8">C53</text>
<text x="83.6" y="88.5">10uF</text>
<text x="90.7" y="86.8">C54</text>
<text x="90.7" y="88.5">104</text>
<text x="96.1" y="86.8">C55</text>
<text x="96.1" y="88.5">4.7uF</text>
<text x="106.7" y="86.8">C56</text>
<text x="106.7" y="88.5">104</text>
<text x="113.8" y="86.8">R12</text>
<text x="113.8" y="88.5">200K-1%</text>
<text x="147.6" y="85">1uF</text>
<text x="170.7" y="86.8">C57</text>
<text x="170.7" y="88.5">10uF</text>
<text x="179.6" y="86.8">C58</text>
<text x="179.6" y="88.5">1uF</text>
<text x="188.5" y="86.8">C59</text>
<text x="188.5" y="88.5">1uF</text>
<text x="197.4" y="86.8">C60</text>
<text x="197.4" y="88.5">104</text>
<text x="206.3" y="86.8">C61</text>
<text x="206.3" y="88.5">104</text>
<text x="225.8" y="86.8">C62</text>
<text x="225.8" y="88.5">104</text>
<text x="265" y="88.5">C63</text>
<text x="147.6" y="90.3">R13</text>
<text x="147.6" y="92.1">0R-1%</text>
<text x="265" y="90.3">104</text>
<text x="90.7" y="113.4">C64</text>
<text x="103.2" y="113.4">C65</text>
<text x="176.1" y="109.9">R14</text>
<text x="176.1" y="111.7">NC</text>
<text x="209.8" y="109.9">R15</text>
<text x="209.8" y="111.7">NC</text>
<text x="256.1" y="113.4">C66</text>
<text x="265" y="113.4">C67</text>
<text x="53.4" y="115.2">C68</text>
<text x="53.4" y="117">104</text>
<text x="90.7" y="115.2">10uF</text>
<text x="103.2" y="115.2">104</text>
<text x="131.6" y="115.2">C69</text>
<text x="131.6" y="117">10uF</text>
<text x="144.1" y="115.2">C70</text>
<text x="144.1" y="117">104</text>
<text x="192.1" y="117">C71</text>
<text x="192.1" y="118.8">104</text>
<text x="225.8" y="117">C72</text>
<text x="225.8" y="118.8">104</text>
<text x="256.1" y="115.2">4.7uF</text>
<text x="265" y="115.2">104</text>
<text x="37.4" y="149">C73</text>
<text x="92.5" y="149">C75</text>
<text x="106.7" y="149">C76</text>
<text x="115.6" y="149">C77</text>
<text x="124.5" y="149">C78</text>
<text x="133.4" y="149">C79</text>
<text x="142.3" y="149">C80</text>
<text x="151.2" y="149">C81</text>
<text x="209.8" y="149">C82</text>
<text x="224.1" y="149">C83</text>
<text x="250.7" y="149">C84</text>
<text x="268.5" y="149">C85</text>
<text x="37.4" y="150.8">104</text>
<text x="69.4" y="150.8">C74</text>
<text x="69.4" y="152.5">104</text>
<text x="92.5" y="150.8">10uF</text>
<text x="106.7" y="150.8">1uF</text>
<text x="115.6" y="150.8">1uF</text>
<text x="124.5" y="150.8">1uF</text>
<text x="133.4" y="150.8">1uF</text>
<text x="142.3" y="150.8">104</text>
<text x="151.2" y="150.8">104</text>
<text x="209.8" y="150.8">474</text>
<text x="224.1" y="150.8">474</text>
<text x="250.7" y="150.8">4.7uF</text>
<text x="268.5" y="150.8">104</text>
<text x="201" y="179.2">R16</text>
<text x="206.3" y="179.2">2K</text>
<text x="53.4" y="184.6">R18</text>
<text x="201" y="184.6">R20</text>
<text x="201" y="181">R17</text>
<text x="201" y="182.8">R19</text>
<text x="206.3" y="184.6">2K</text>
<text x="206.3" y="181">2K</text>
<text x="206.3" y="182.8">2K</text>
<text x="51.6" y="186.3">192R-1%</text>
<text x="80" y="186.3">C86</text>
<text x="80" y="188.1">4.7uF</text>
<text x="90.7" y="186.3">C87</text>
<text x="90.7" y="188.1">104</text>
<text x="119.2" y="186.3">C88</text>
<text x="119.2" y="188.1">4.7uF</text>
<text x="129.8" y="186.3">C89</text>
<text x="129.8" y="188.1">104</text>
</g>
<g font-size="1.6" fill="#f00">
<text x="24.9" y="51.9">3</text>
<text x="32.6" y="52.3">OSC24MI</text>
<text x="96.1" y="51.9">3</text>
<text x="103.7" y="52.3">CLK32K-IN</text>
<text x="24.9" y="64.4">3</text>
<text x="32.6" y="64.7">OSC24MO</text>
<text x="96.1" y="64.4">3</text>
<text x="101.9" y="64.7">CLK32K-OUT</text>
<text x="21.4" y="83.9">3,9</text>
<text x="29" y="83.9">LRADC0</text>
<text x="29.2" y="80.5">RESET#</text>
<text x="53.4" y="80.4">3,6,9</text>
<text x="62.3" y="78.6">3</text>
<text x="62.3" y="80.4">3</text>
<text x="73.5" y="78.6">VRA2</text>
<text x="73.5" y="80.4">VRP</text>
<text x="122.7" y="78.6">3</text>
<text x="133.9" y="78.6">VRA1</text>
<text x="122.7" y="87.5">9</text>
<text x="133.9" y="87.5">MICM</text>
<text x="71.2" y="107">3</text>
<text x="80.6" y="107">HPBP</text>
<text x="43.1" y="108.1">HPVCCIN</text>
<text x="183.2" y="142.6">3</text>
<text x="188.9" y="142.6">VRP-TVIN</text>
<text x="183.2" y="146.2">3</text>
<text x="188.9" y="146.2">VRN-TVIN</text>
<text x="32" y="179.9">3</text>
<text x="37.7" y="179.9">REXT-SATA</text>
<text x="177.8" y="179.9">3,6</text>
<text x="185.3" y="179.9">PMU-SCK</text>
<text x="177.8" y="183.5">3,8,9</text>
<text x="177.8" y="185.3">3,8,9</text>
<text x="177.8" y="181.7">3,6</text>
<text x="185.3" y="183.5">TWI1-SCK</text>
<text x="185.3" y="185.3">TWI1-SDA</text>
<text x="185.3" y="181.7">PMU-SDA</text>
</g>
<g font-size="1.6" fill="#004080">
<text x="54.3" y="57.6">XIN</text>
<text x="54.3" y="59.4">GND XOUT</text>
<text x="59.6" y="57.6">GND</text>
</g>
<g font-size="1.3">
<text x="30.8" y="1.3">5</text>
<text x="88.9" y="1.3">4</text>
<text x="147" y="1.3">3</text>
<text x="205" y="1.3">2</text>
<text x="263.1" y="1.3">1</text>
<text x=".5" y="28.4">D</text>
<text x="292.6" y="28.4">D</text>
<text x=".5" y="79.5">C</text>
<text x="292.6" y="79.5">C</text>
<text x=".5" y="130.6">B</text>
<text x="292.6" y="130.6">B</text>
<text x=".5" y="181.7">A</text>
<text x="292.6" y="181.7">A</text>
<text x="30.8" y="207.4">5</text>
<text x="88.9" y="207.4">4</text>
<text x="147" y="207.4">3</text>
<text x="205" y="207.4">2</text>
<text x="263.1" y="207.4">1</text>
</g>
</svg>
